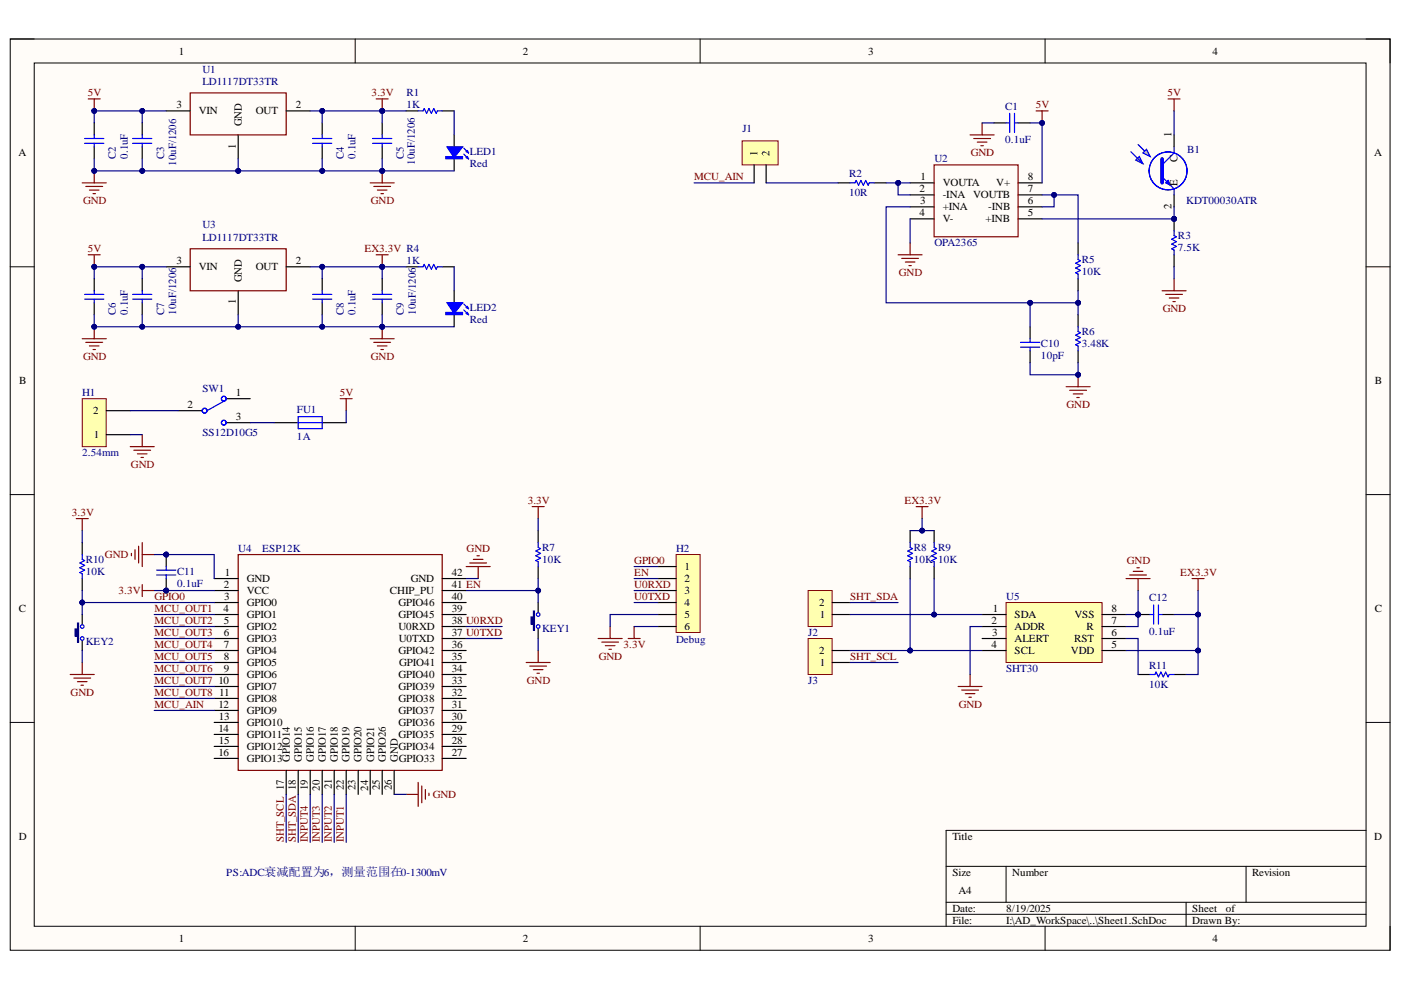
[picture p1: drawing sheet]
<svg xmlns="http://www.w3.org/2000/svg" width="297mm" height="210mm" viewBox="0 0 297 210" stroke-linecap="round" stroke-linejoin="round" font-family="sans-serif">
<path d="M2.2 8.3h292.5v193.2h-292.5z" fill-rule="evenodd" fill="#fffcf8"/>
<path d="M2.2 8.3h292.5v193.2h-292.5z" fill="none" stroke="#000" stroke-width=".21"/>
<path d="M7.3 13.4h282.3v183h-282.3z" fill-rule="evenodd" fill="#fffcf8"/>
<g fill="none" stroke="#000" stroke-width=".21">
<path d="M2.2 8.3h5.1M7.3 13.4h282.3v183h-282.3zM75.3 8.3v5.1M148.4 8.3v5.1M221.6 8.3v5.1M289.6 8.3h5.1v5.1M2.2 56.6h5.1M289.6 56.6h5.1M2.2 104.9h5.1M289.6 104.9h5.1M2.2 153.2h5.1M289.6 153.2h5.1"/>
<path d="M289.6 176.1h-89v20.3M75.3 196.4v5.1M148.4 196.4v5.1M200.6 183.7h89M200.6 191.3h89M200.6 193.9h89M213.3 183.7v7.6M221.6 196.4v5.1M251.5 191.3v5.1M264.2 183.7v7.6M294.7 196.4v5.1"/>
</g>
<path d="M50.5 117.6h43.2v45.7h-43.2z" fill="none" stroke="#800000" stroke-width=".25"/>
<g fill="none" stroke="#000" stroke-width=".25">
<path d="M45.4 122.7h5.1M45.4 125.2h5.1M45.4 127.8h5.1M45.4 130.3h5.1M45.4 132.8h5.1M45.4 135.4h5.1M45.4 137.9h5.1M93.7 122.7h5.1M93.7 125.2h5.1M93.7 127.8h5.1M93.7 130.3h5.1M93.7 132.8h5.1"/>
<path d="M93.7 135.4h5.1M93.7 137.9h5.1M45.4 140.5h5.1M45.4 143h5.1M45.4 145.6h5.1M45.4 148.1h5.1M45.4 150.6h5.1M45.4 153.2h5.1M45.4 155.7h5.1M45.4 158.3h5.1M93.7 140.5h5.1M93.7 143h5.1"/>
<path d="M93.7 145.6h5.1M93.7 148.1h5.1M93.7 150.6h5.1M93.7 153.2h5.1M93.7 155.7h5.1M93.7 158.3h5.1M45.4 160.8h5.1M60.7 163.3v5.1M63.2 163.3v5.1M65.8 163.3v5.1M68.3 163.3v5.1M70.9 163.3v5.1"/>
<path d="M73.4 163.3v5.1M75.9 163.3v5.1M78.5 163.3v5.1M81 163.3v5.1M83.6 163.3v5.1M93.7 160.8h5.1"/>
</g>
<circle cx="35.2" cy="125.2" r=".51" fill="#000080"/>
<circle cx="35.2" cy="125.2" r=".51" fill="none" stroke="#000080" stroke-width=".21"/>
<circle cx="35.2" cy="117.6" r=".51" fill="#000080"/>
<circle cx="35.2" cy="117.6" r=".51" fill="none" stroke="#000080" stroke-width=".21"/>
<path d="M35.2 122.7v2.5" fill="none" stroke="#000" stroke-width=".25"/>
<circle cx="35.2" cy="125.2" r=".51" fill="#000080"/>
<circle cx="35.2" cy="125.2" r=".51" fill="none" stroke="#000080" stroke-width=".21"/>
<path d="M35.2 117.6v2.5" fill="none" stroke="#000" stroke-width=".25"/>
<circle cx="35.2" cy="117.6" r=".51" fill="#000080"/>
<circle cx="35.2" cy="117.6" r=".51" fill="none" stroke="#000080" stroke-width=".21"/>
<g fill="none" stroke="#00f" stroke-width=".25">
<path d="M17.9 29.4h4.1M17.9 30.4h4.1M20 28.6v.8M20 30.4v.7M28.1 29.4h4.1M28.1 30.4h4.1M30.2 28.6v.8M30.2 30.4v.7M66.3 29.4h4M66.3 30.4h4M68.3 28.6v.8M68.3 30.4v.7"/>
<path d="M79 29.4h4.1M79 30.4h4.1M81 28.6v.8M81 30.4v.7M33.2 120.9h4.1M33.2 121.9h4.1M35.2 120.1v.8M35.2 121.9v.8"/>
</g>
<g fill="none" stroke="#800000" stroke-width=".25">
<path d="M40.3 19.7h20.4v8.9h-20.4zM17.4 38.8h5.1M18.2 39.5h3.6M20 36.2v2.6M19 40.3h2M19.7 41.1h.5M27.9 117.3v.5M28.6 116.6v2M29.4 115.8v3.6M30.2 115v5.1M30.2 117.6h2.5M99.6 119.4h3.6"/>
<path d="M100.4 118.6h2M101.1 117.8h.5M98.8 120.1h5.1M101.4 120.1v2.6M86.1 168.4h2.6M88.7 165.9v5.1M89.4 166.6v3.6M90.2 167.4v2M90.9 168.2v.5"/>
</g>
<path d="M20 26.1v2.5M20 31.1v2.6M30.2 26.1v2.5M30.2 31.1v2.6M35.2 23.5h5.1M50.5 28.6v5.1M60.7 23.5h5.1M68.3 26.1v2.5M68.3 31.1v2.6M81 26.1v2.5M81 31.1v2.6" fill="none" stroke="#000" stroke-width=".25"/>
<circle cx="20" cy="36.2" r=".51" fill="#000080"/>
<circle cx="20" cy="36.2" r=".51" fill="none" stroke="#000080" stroke-width=".21"/>
<path d="M78.5 38.8h5.1M79.2 39.5h3.6M81 36.2v2.6M80 40.3h2M80.8 41.1h.5" fill="none" stroke="#800000" stroke-width=".25"/>
<circle cx="81" cy="36.2" r=".51" fill="#000080"/>
<circle cx="81" cy="36.2" r=".51" fill="none" stroke="#000080" stroke-width=".21"/>
<path d="M79.8 21h2.5M81 21v2.5" fill="none" stroke="#800000" stroke-width=".25"/>
<circle cx="81" cy="23.5" r=".51" fill="#000080"/>
<circle cx="81" cy="23.5" r=".51" fill="none" stroke="#000080" stroke-width=".21"/>
<path d="M86.1 23.5h2.6M93.7 23.5h2.6M96.3 28.6v2.5M96.3 33.7v2.5" fill="none" stroke="#000" stroke-width=".25"/>
<path d="M88.7 23.5h1l.2-.5 .5 1 .5-1 .6 1 .5-1 .5 1 .2-.5h1" fill="none" stroke="#00f" stroke-width=".25"/>
<path d="M94.8 31.1h3.3l-1.8 2.3z" fill="#00f"/>
<path d="M94.8 31.1h3.3l-1.8 2.3z" fill="none" stroke="#00f" stroke-width=".25"/>
<path d="M94.5 33.2h3.6v.5h-3.6z" fill-rule="evenodd" fill="#00f"/>
<path d="M94.5 33.2h3.6v.5h-3.6z" fill="none" stroke="#00f" stroke-width=".21"/>
<path d="M98.3 31.4l1 1M98.3 32.7l1 1M98.8 33.4l.3-.2 .2 .5zM99.1 31.9l.2 .5-.5-.2z" fill="none" stroke="#00f" stroke-width=".25"/>
<path d="M143.4 117.6h5v16.5h-5z" fill-rule="evenodd" fill="#ffffb0"/>
<path d="M143.4 117.6h5v16.5h-5z" fill="none" stroke="#800000" stroke-width=".21"/>
<path d="M139.5 120.1h3.9M139.5 122.7h3.9M139.5 125.2h3.9M139.5 127.8h3.9M139.5 130.3h3.9M139.5 132.8h3.9" fill="none" stroke="#000" stroke-width=".25"/>
<path d="M18.7 21h2.5M20 21v2.5M126.8 135.4h5.1M127.6 136.1h3.5M128.3 136.9h2.1M129.1 137.7h.5M129.4 132.8v2.6" fill="none" stroke="#800000" stroke-width=".25"/>
<circle cx="20" cy="23.5" r=".51" fill="#000080"/>
<circle cx="20" cy="23.5" r=".51" fill="none" stroke="#000080" stroke-width=".21"/>
<path d="M40.3 52.8h20.4v8.8h-20.4zM17.4 71.8h5.1M18.2 72.6h3.6M19 73.3h2M19.7 74.1h.5M20 69.3v2.5M30.2 123.9v2.6M30.2 125.2h2.5M133.2 135.4h2.5M134.4 132.8v2.6" fill="none" stroke="#800000" stroke-width=".25"/>
<path d="M20 59.1v2.5M30.2 59.1v2.5M35.2 56.6h5.1M60.7 56.6h5.1M68.3 59.1v2.5M81 59.1v2.5M20 64.2v2.5M30.2 64.2v2.5M50.5 61.6v5.1M68.3 64.2v2.5M81 64.2v2.5" fill="none" stroke="#000" stroke-width=".25"/>
<g fill="none" stroke="#00f" stroke-width=".25">
<path d="M17.9 62.4h4.1M17.9 63.4h4.1M20 61.6v.8M20 63.4v.8M28.1 62.4h4.1M28.1 63.4h4.1M30.2 61.6v.8M30.2 63.4v.8M66.3 62.4h4M66.3 63.4h4M68.3 61.6v.8M68.3 63.4v.8"/>
<path d="M79 62.4h4.1M79 63.4h4.1M81 61.6v.8M81 63.4v.8"/>
</g>
<circle cx="20" cy="69.3" r=".51" fill="#000080"/>
<circle cx="20" cy="69.3" r=".51" fill="none" stroke="#000080" stroke-width=".21"/>
<path d="M78.5 71.8h5.1M79.2 72.6h3.6M80 73.3h2M80.8 74.1h.5M81 69.3v2.5" fill="none" stroke="#800000" stroke-width=".25"/>
<circle cx="81" cy="69.3" r=".51" fill="#000080"/>
<circle cx="81" cy="69.3" r=".51" fill="none" stroke="#000080" stroke-width=".21"/>
<path d="M79.8 54h2.5M81 54v2.6" fill="none" stroke="#800000" stroke-width=".25"/>
<circle cx="81" cy="56.6" r=".51" fill="#000080"/>
<circle cx="81" cy="56.6" r=".51" fill="none" stroke="#000080" stroke-width=".21"/>
<path d="M86.1 56.6h2.6M93.7 56.6h2.6M96.3 61.6v2.6M96.3 66.7v2.6" fill="none" stroke="#000" stroke-width=".25"/>
<path d="M88.7 56.6h1l.2-.5 .5 1 .5-1 .6 1 .5-1 .5 1 .2-.5h1" fill="none" stroke="#00f" stroke-width=".25"/>
<path d="M94.8 64.2h3.3l-1.8 2.3z" fill="#00f"/>
<path d="M94.8 64.2h3.3l-1.8 2.3z" fill="none" stroke="#00f" stroke-width=".25"/>
<path d="M94.5 66.2h3.6v.5h-3.6z" fill-rule="evenodd" fill="#00f"/>
<path d="M94.5 66.2h3.6v.5h-3.6z" fill="none" stroke="#00f" stroke-width=".21"/>
<g fill="none" stroke="#00f" stroke-width=".25">
<path d="M248.9 31.1v1.3l-2.5 2.6M248.9 40v1.3M98.3 64.5l1 1M98.3 65.7l1 1M98.8 65.2l.3-.2 .2 .5zM98.8 66.5l.3-.3 .2 .5z"/>
<circle cx="247.7" cy="36.2" r="4"/>
</g>
<path d="M246.4 33.7v5.1" fill="none" stroke="#00f" stroke-width=".75"/>
<path d="M247.1 38.8l.6-.5 .5 1z" fill="#c0c0c0"/>
<path d="M241.3 30.6l2.5 2.6M246.4 37.5l2.5 2.5M247.1 38.8l.6-.5 .5 1z" fill="none" stroke="#00f" stroke-width=".25"/>
<path d="M240.8 33.9l.8-.7 .7 1.5z" fill="#c0c0c0"/>
<path d="M239.8 32.2l2.5 2.5M240.8 33.9l.8-.7 .7 1.5z" fill="none" stroke="#00f" stroke-width=".25"/>
<path d="M242.3 32.4l.8-.7 .7 1.5z" fill="#c0c0c0"/>
<path d="M242.3 32.4l.8-.7 .7 1.5z" fill="none" stroke="#00f" stroke-width=".25"/>
<path d="M248.9 28.6v2.5M248.9 41.3v2.6" fill="none" stroke="#000" stroke-width=".25"/>
<circle cx="248.9" cy="46.4" r=".51" fill="#000080"/>
<circle cx="248.9" cy="46.4" r=".51" fill="none" stroke="#000080" stroke-width=".21"/>
<path d="M248.9 46.4v2.5" fill="none" stroke="#000" stroke-width=".25"/>
<circle cx="248.9" cy="46.4" r=".51" fill="#000080"/>
<circle cx="248.9" cy="46.4" r=".51" fill="none" stroke="#000080" stroke-width=".21"/>
<path d="M248.9 54v2.6" fill="none" stroke="#000" stroke-width=".25"/>
<path d="M248.9 48.9v1.1l.5 .2-1 .5 1 .5-1 .5 1 .6-1 .5 .5 .2v1" fill="none" stroke="#00f" stroke-width=".25"/>
<path d="M248.9 59.1v2.5M246.4 61.6h5.1M247.1 62.4h3.6M247.9 63.2h2M248.7 63.9h.5" fill="none" stroke="#800000" stroke-width=".25"/>
<path d="M213.3 127.8h20.4v12.7h-20.4z" fill-rule="evenodd" fill="#ffffb0"/>
<path d="M213.3 127.8h20.4v12.7h-20.4z" fill="none" stroke="#800000" stroke-width=".21"/>
<path d="M193 112.5v2.5M198.1 112.5v2.5M193 120.1v2.6M198.1 120.1v2.6M208.2 130.3h5.1M208.2 132.8h5.1M208.2 135.4h5.1M208.2 137.9h5.1M233.7 130.3h5M233.7 132.8h5M233.7 135.4h5M233.7 137.9h5" fill="none" stroke="#000" stroke-width=".25"/>
<path d="M193 115v1.1l.5 .2-1 .5 1 .5-1 .5 1 .5-1 .6 .5 .2v1M198.1 115v1.1l.5 .2-1.1 .5 1.1 .5-1.1 .5 1.1 .5-1.1 .6 .6 .2v1" fill="none" stroke="#00f" stroke-width=".25"/>
<path d="M194.2 107.4h2.6M195.5 107.4v2.6M203.1 145.6h5.1M203.9 146.3h3.6M204.7 147.1h2M205.4 147.8h.5M205.7 143v2.6" fill="none" stroke="#800000" stroke-width=".25"/>
<circle cx="241.3" cy="130.3" r=".51" fill="#000080"/>
<circle cx="241.3" cy="130.3" r=".51" fill="none" stroke="#000080" stroke-width=".21"/>
<path d="M241.3 130.3h2.5M246.4 130.3h2.5" fill="none" stroke="#000" stroke-width=".25"/>
<circle cx="241.3" cy="130.3" r=".51" fill="#000080"/>
<circle cx="241.3" cy="130.3" r=".51" fill="none" stroke="#000080" stroke-width=".21"/>
<path d="M180.2 38.8h1.1l.2-.5 .5 1 .5-1 .5 1 .5-1 .6 1 .2-.5h1M213.3 26.1h.8M214.1 24v4.1M215.1 24v4.1M215.1 26.1h.8M243.8 130.3h.8M244.6 128.3v4M245.6 128.3v4M245.6 130.3h.8M243.8 143h1.1l.2-.5 .5 1 .5-1 .5 1 .5-1 .6 1 .2-.5h1" fill="none" stroke="#00f" stroke-width=".25"/>
<g fill="none" stroke="#000" stroke-width=".25">
<path d="M177.7 38.8h2.5M185.3 38.8h2.6M193 38.8h5.1M210.8 26.1h2.5M215.9 38.8h5M215.9 26.1h2.5M193 41.3h5.1M193 43.9h5.1M193 46.4h5.1M215.9 41.3h5M215.9 43.9h5M215.9 46.4h5"/>
<path d="M241.3 143h2.5M248.9 143h2.6"/>
</g>
<path d="M198.1 35h17.8v15.2h-17.8zM18.7 54h2.5M20 54v2.6" fill="none" stroke="#800000" stroke-width=".25"/>
<circle cx="20" cy="56.6" r=".51" fill="#000080"/>
<circle cx="20" cy="56.6" r=".51" fill="none" stroke="#000080" stroke-width=".21"/>
<path d="M219.7 23.5h2.5M220.9 23.5v2.6" fill="none" stroke="#800000" stroke-width=".25"/>
<circle cx="220.9" cy="26.1" r=".51" fill="#000080"/>
<circle cx="220.9" cy="26.1" r=".51" fill="none" stroke="#000080" stroke-width=".21"/>
<path d="M205.7 28.6h5.1M206.4 29.4h3.6M207.2 30.1h2M208 30.9h.5M208.2 26.1v2.5M247.7 21h2.5M248.9 21v2.5M228.6 79.5v2.5M226 82h5.1M226.8 82.8h3.6M227.6 83.5h2M228.3 84.3h.5" fill="none" stroke="#800000" stroke-width=".25"/>
<path d="M228.6 51.5v2.5M228.6 59.1v2.5M228.6 66.7v2.6M228.6 74.4v2.5" fill="none" stroke="#000" stroke-width=".25"/>
<path d="M228.6 54v1l.5 .3-1 .5 1 .5-1 .5 1 .5-1 .5 .5 .3v1M228.6 69.3v1l.5 .3-1 .5 1 .5-1 .5 1 .5-1 .5 .5 .3v1" fill="none" stroke="#00f" stroke-width=".25"/>
<circle cx="228.6" cy="79.5" r=".51" fill="#000080"/>
<circle cx="228.6" cy="79.5" r=".51" fill="none" stroke="#000080" stroke-width=".21"/>
<path d="M218.4 69.3v2.5M218.4 74.4v2.5M114.1 127.8v2.5M114.1 132.8v2.6" fill="none" stroke="#000" stroke-width=".25"/>
<path d="M216.4 73.6h4M216.4 72.6h4M218.4 71.8v.8M218.4 73.6v.8" fill="none" stroke="#00f" stroke-width=".25"/>
<path d="M190.4 54h5.1M191.2 54.8h3.5M191.9 55.5h2.1M192.7 56.3h.5M193 51.5v2.5" fill="none" stroke="#800000" stroke-width=".25"/>
<circle cx="114.1" cy="132.8" r=".38" fill="#fff"/>
<circle cx="114.1" cy="132.8" r=".38" fill="none" stroke="#00f" stroke-width=".25"/>
<circle cx="114.1" cy="130.3" r=".38" fill="#fff"/>
<circle cx="114.1" cy="130.3" r=".38" fill="none" stroke="#00f" stroke-width=".25"/>
<path d="M113.2 129.5v4.1" fill="none" stroke="#000080" stroke-width=".25"/>
<path d="M113.1 129.5h.2v4.1h-.2z" fill="none" stroke="#000080" stroke-width=".21"/>
<path d="M112.6 130.8h.5v1.5h-.5z" fill-rule="evenodd" fill="#000080"/>
<path d="M112.6 130.8h.5v1.5h-.5z" fill="none" stroke="#000080" stroke-width=".21"/>
<path d="M114.1 112.5v2.5M17.4 130.3v2.5M17.4 135.4v2.5M114.1 120.1v2.6" fill="none" stroke="#000" stroke-width=".25"/>
<path d="M114.1 115v1.1l.5 .2-1 .5 1 .5-1 .5 1 .5-1 .6 .5 .2v1" fill="none" stroke="#00f" stroke-width=".25"/>
<path d="M112.8 107.4h2.6M114.1 107.4v2.6M114.1 137.9v2.6M111.6 140.5h5M112.3 141.2h3.6M113.1 142h2M113.8 142.7h.6" fill="none" stroke="#800000" stroke-width=".25"/>
<circle cx="17.4" cy="135.4" r=".38" fill="#fff"/>
<circle cx="17.4" cy="135.4" r=".38" fill="none" stroke="#00f" stroke-width=".25"/>
<circle cx="17.4" cy="132.8" r=".38" fill="#fff"/>
<circle cx="17.4" cy="132.8" r=".38" fill="none" stroke="#00f" stroke-width=".25"/>
<path d="M16.5 132.1v4" fill="none" stroke="#000080" stroke-width=".25"/>
<path d="M16.4 132.1h.3v4h-.3z" fill="none" stroke="#000080" stroke-width=".21"/>
<path d="M15.9 133.3h.5v1.6h-.5z" fill-rule="evenodd" fill="#000080"/>
<path d="M15.9 133.3h.5v1.6h-.5z" fill="none" stroke="#000080" stroke-width=".21"/>
<path d="M17.4 115v2.6M17.4 122.7v2.5" fill="none" stroke="#000" stroke-width=".25"/>
<path d="M17.4 117.6v1l.5 .3-1 .5 1 .5-1 .5 1 .5-1 .5 .5 .3v1" fill="none" stroke="#00f" stroke-width=".25"/>
<path d="M16.2 110h2.5M17.4 110v2.5M14.9 143h5.1M15.7 143.8h3.5M16.4 144.5h2M17.2 145.3h.5M17.4 140.5v2.5" fill="none" stroke="#800000" stroke-width=".25"/>
<path d="M157.3 29.9h7.7v5.1h-7.7z" fill-rule="evenodd" fill="#ffffb0"/>
<path d="M157.3 29.9h7.7v5.1h-7.7z" fill="none" stroke="#800000" stroke-width=".21"/>
<path d="M159.9 35v3.8M162.4 35v3.8" fill="none" stroke="#000" stroke-width=".25"/>
<path d="M17.4 84.5h5.1v10.2h-5.1z" fill-rule="evenodd" fill="#ffffb0"/>
<path d="M17.4 84.5h5.1v10.2h-5.1z" fill="none" stroke="#800000" stroke-width=".21"/>
<path d="M22.5 92.2h5.1M22.5 87.1h5.1" fill="none" stroke="#000" stroke-width=".25"/>
<path d="M27.6 94.7h5.1M28.4 95.5h3.5M29.1 96.2h2.1M29.9 97h.5M30.2 92.2v2.5" fill="none" stroke="#800000" stroke-width=".25"/>
<path d="M171.3 125.2h5.1v7.6h-5.1z" fill-rule="evenodd" fill="#ffffb0"/>
<path d="M171.3 125.2h5.1v7.6h-5.1z" fill="none" stroke="#800000" stroke-width=".21"/>
<path d="M176.4 130.3h3.8M176.4 127.8h3.8" fill="none" stroke="#000" stroke-width=".25"/>
<path d="M171.3 135.4h5.1v7.6h-5.1z" fill-rule="evenodd" fill="#ffffb0"/>
<path d="M171.3 135.4h5.1v7.6h-5.1z" fill="none" stroke="#800000" stroke-width=".21"/>
<path d="M37.8 87.1h5.1M48 89.6h5M48 84.5h5M58.1 89.6h5.1M68.3 89.6h5.1M176.4 137.9h3.8M176.4 140.5h3.8" fill="none" stroke="#000" stroke-width=".25"/>
<g fill="none" stroke="#00f" stroke-width=".25">
<path d="M48 84.8l-4.1 2.3M63.2 88.3h5.1v2.6h-5.1zM63.2 89.6h5.1"/>
<circle cx="43.4" cy="87.1" r=".51"/>
<circle cx="47.5" cy="89.6" r=".51"/>
<circle cx="47.5" cy="84.5" r=".51"/>
</g>
<path d="M72.1 84.5h2.6M73.4 84.5v2.6M238.7 122.7h5.1M239.5 121.9h3.6M240.3 121.1h2M241 120.4h.6M241.3 122.7v2.5M252.7 122.7h2.6M254 122.7v2.5" fill="none" stroke="#800000" stroke-width=".25"/>
<path d="M254 125.2v5.1" fill="none" stroke="#000080" stroke-width=".25"/>
<circle cx="254" cy="130.3" r=".51" fill="#000080"/>
<circle cx="254" cy="130.3" r=".51" fill="none" stroke="#000080" stroke-width=".21"/>
<path d="M17.4 127.8h28" fill="none" stroke="#000080" stroke-width=".25"/>
<circle cx="17.4" cy="127.8" r=".51" fill="#000080"/>
<circle cx="17.4" cy="127.8" r=".51" fill="none" stroke="#000080" stroke-width=".21"/>
<path d="M20 66.7v2.6h61v-2.6" fill="none" stroke="#000080" stroke-width=".25"/>
<circle cx="20" cy="69.3" r=".51" fill="#000080"/>
<circle cx="20" cy="69.3" r=".51" fill="none" stroke="#000080" stroke-width=".21"/>
<circle cx="30.2" cy="69.3" r=".51" fill="#000080"/>
<circle cx="30.2" cy="69.3" r=".51" fill="none" stroke="#000080" stroke-width=".21"/>
<circle cx="50.5" cy="69.3" r=".51" fill="#000080"/>
<circle cx="50.5" cy="69.3" r=".51" fill="none" stroke="#000080" stroke-width=".21"/>
<circle cx="68.3" cy="69.3" r=".51" fill="#000080"/>
<circle cx="68.3" cy="69.3" r=".51" fill="none" stroke="#000080" stroke-width=".21"/>
<circle cx="81" cy="69.3" r=".51" fill="#000080"/>
<circle cx="81" cy="69.3" r=".51" fill="none" stroke="#000080" stroke-width=".21"/>
<path d="M35.2 56.6h-15.2v2.5" fill="none" stroke="#000080" stroke-width=".25"/>
<circle cx="30.2" cy="56.6" r=".51" fill="#000080"/>
<circle cx="30.2" cy="56.6" r=".51" fill="none" stroke="#000080" stroke-width=".21"/>
<circle cx="20" cy="56.6" r=".51" fill="#000080"/>
<circle cx="20" cy="56.6" r=".51" fill="none" stroke="#000080" stroke-width=".21"/>
<path d="M20 33.7v2.5h61v-2.5" fill="none" stroke="#000080" stroke-width=".25"/>
<circle cx="20" cy="36.2" r=".51" fill="#000080"/>
<circle cx="20" cy="36.2" r=".51" fill="none" stroke="#000080" stroke-width=".21"/>
<circle cx="30.2" cy="36.2" r=".51" fill="#000080"/>
<circle cx="30.2" cy="36.2" r=".51" fill="none" stroke="#000080" stroke-width=".21"/>
<circle cx="50.5" cy="36.2" r=".51" fill="#000080"/>
<circle cx="50.5" cy="36.2" r=".51" fill="none" stroke="#000080" stroke-width=".21"/>
<circle cx="68.3" cy="36.2" r=".51" fill="#000080"/>
<circle cx="68.3" cy="36.2" r=".51" fill="none" stroke="#000080" stroke-width=".21"/>
<circle cx="81" cy="36.2" r=".51" fill="#000080"/>
<circle cx="81" cy="36.2" r=".51" fill="none" stroke="#000080" stroke-width=".21"/>
<path d="M35.2 23.5h-15.2v2.6" fill="none" stroke="#000080" stroke-width=".25"/>
<circle cx="30.2" cy="23.5" r=".51" fill="#000080"/>
<circle cx="30.2" cy="23.5" r=".51" fill="none" stroke="#000080" stroke-width=".21"/>
<circle cx="20" cy="23.5" r=".51" fill="#000080"/>
<circle cx="20" cy="23.5" r=".51" fill="none" stroke="#000080" stroke-width=".21"/>
<path d="M27.6 92.2h2.6M27.6 87.1h10.2M32.7 125.2h12.7M32.7 137.9h12.7M32.7 135.4h12.7M32.7 132.8h12.7M32.7 130.3h12.7M32.7 150.6h12.7M32.7 148.1h12.7M32.7 145.6h12.7M32.7 143h12.7M32.7 140.5h12.7" fill="none" stroke="#000080" stroke-width=".25"/>
<circle cx="35.2" cy="125.2" r=".51" fill="#000080"/>
<circle cx="35.2" cy="125.2" r=".51" fill="none" stroke="#000080" stroke-width=".21"/>
<path d="M32.7 117.6h12.7v5.1" fill="none" stroke="#000080" stroke-width=".25"/>
<circle cx="35.2" cy="117.6" r=".51" fill="#000080"/>
<circle cx="35.2" cy="117.6" r=".51" fill="none" stroke="#000080" stroke-width=".21"/>
<path d="M65.8 56.6h15.2v2.5M53 89.6h5.1" fill="none" stroke="#000080" stroke-width=".25"/>
<circle cx="68.3" cy="56.6" r=".51" fill="#000080"/>
<circle cx="68.3" cy="56.6" r=".51" fill="none" stroke="#000080" stroke-width=".21"/>
<circle cx="81" cy="56.6" r=".51" fill="#000080"/>
<circle cx="81" cy="56.6" r=".51" fill="none" stroke="#000080" stroke-width=".21"/>
<path d="M65.8 23.5h15.2v2.6" fill="none" stroke="#000080" stroke-width=".25"/>
<circle cx="68.3" cy="23.5" r=".51" fill="#000080"/>
<circle cx="68.3" cy="23.5" r=".51" fill="none" stroke="#000080" stroke-width=".21"/>
<circle cx="81" cy="23.5" r=".51" fill="#000080"/>
<circle cx="81" cy="23.5" r=".51" fill="none" stroke="#000080" stroke-width=".21"/>
<path d="M81 69.3h15.3" fill="none" stroke="#000080" stroke-width=".25"/>
<circle cx="81" cy="69.3" r=".51" fill="#000080"/>
<circle cx="81" cy="69.3" r=".51" fill="none" stroke="#000080" stroke-width=".21"/>
<path d="M81 56.6h5.1" fill="none" stroke="#000080" stroke-width=".25"/>
<circle cx="81" cy="56.6" r=".51" fill="#000080"/>
<circle cx="81" cy="56.6" r=".51" fill="none" stroke="#000080" stroke-width=".21"/>
<path d="M81 36.2h15.3" fill="none" stroke="#000080" stroke-width=".25"/>
<circle cx="81" cy="36.2" r=".51" fill="#000080"/>
<circle cx="81" cy="36.2" r=".51" fill="none" stroke="#000080" stroke-width=".21"/>
<path d="M81 23.5h5.1" fill="none" stroke="#000080" stroke-width=".25"/>
<circle cx="81" cy="23.5" r=".51" fill="#000080"/>
<circle cx="81" cy="23.5" r=".51" fill="none" stroke="#000080" stroke-width=".21"/>
<path d="M98.8 135.4h7.7M98.8 132.8h7.7M98.8 125.2h15.3M83.6 168.4h2.5" fill="none" stroke="#000080" stroke-width=".25"/>
<circle cx="114.1" cy="125.2" r=".51" fill="#000080"/>
<circle cx="114.1" cy="125.2" r=".51" fill="none" stroke="#000080" stroke-width=".21"/>
<path d="M147.2 38.8h12.7M162.4 38.8h15.3M98.8 122.7h2.6M134.4 122.7h5.1M134.4 132.8h5.1M134.4 127.8h5.1M134.4 125.2h5.1M134.4 120.1h5.1M139.5 130.3h-10.1v2.5M180.2 137.9h12.8M180.2 140.5h10.2" fill="none" stroke="#000080" stroke-width=".25"/>
<circle cx="193" cy="137.9" r=".51" fill="#000080"/>
<circle cx="193" cy="137.9" r=".51" fill="none" stroke="#000080" stroke-width=".21"/>
<path d="M180.2 130.3h17.9" fill="none" stroke="#000080" stroke-width=".25"/>
<circle cx="198.1" cy="130.3" r=".51" fill="#000080"/>
<circle cx="198.1" cy="130.3" r=".51" fill="none" stroke="#000080" stroke-width=".21"/>
<path d="M193 43.9h-5.1v20.3h30.5M180.2 127.8h10.2" fill="none" stroke="#000080" stroke-width=".25"/>
<circle cx="218.4" cy="64.2" r=".51" fill="#000080"/>
<circle cx="218.4" cy="64.2" r=".51" fill="none" stroke="#000080" stroke-width=".21"/>
<path d="M187.9 38.8h5.1" fill="none" stroke="#000080" stroke-width=".25"/>
<circle cx="190.4" cy="38.8" r=".51" fill="#000080"/>
<circle cx="190.4" cy="38.8" r=".51" fill="none" stroke="#000080" stroke-width=".21"/>
<path d="M190.4 38.8v2.5h2.6" fill="none" stroke="#000080" stroke-width=".25"/>
<circle cx="190.4" cy="38.8" r=".51" fill="#000080"/>
<circle cx="190.4" cy="38.8" r=".51" fill="none" stroke="#000080" stroke-width=".21"/>
<path d="M193 122.7v15.2h15.2" fill="none" stroke="#000080" stroke-width=".25"/>
<circle cx="193" cy="137.9" r=".51" fill="#000080"/>
<circle cx="193" cy="137.9" r=".51" fill="none" stroke="#000080" stroke-width=".21"/>
<path d="M193 112.5h2.5" fill="none" stroke="#000080" stroke-width=".25"/>
<circle cx="195.5" cy="112.5" r=".51" fill="#000080"/>
<circle cx="195.5" cy="112.5" r=".51" fill="none" stroke="#000080" stroke-width=".21"/>
<path d="M195.5 110v2.5h2.6" fill="none" stroke="#000080" stroke-width=".25"/>
<circle cx="195.5" cy="112.5" r=".51" fill="#000080"/>
<circle cx="195.5" cy="112.5" r=".51" fill="none" stroke="#000080" stroke-width=".21"/>
<path d="M198.1 122.7v7.6h10.1" fill="none" stroke="#000080" stroke-width=".25"/>
<circle cx="198.1" cy="130.3" r=".51" fill="#000080"/>
<circle cx="198.1" cy="130.3" r=".51" fill="none" stroke="#000080" stroke-width=".21"/>
<path d="M208.2 26.1h2.6M218.4 76.9v2.6h10.2v-2.6M208.2 132.8h-2.5v10.2" fill="none" stroke="#000080" stroke-width=".25"/>
<circle cx="228.6" cy="79.5" r=".51" fill="#000080"/>
<circle cx="228.6" cy="79.5" r=".51" fill="none" stroke="#000080" stroke-width=".21"/>
<path d="M228.6 61.6v2.6h-10.2v5.1" fill="none" stroke="#000080" stroke-width=".25"/>
<circle cx="228.6" cy="64.2" r=".51" fill="#000080"/>
<circle cx="228.6" cy="64.2" r=".51" fill="none" stroke="#000080" stroke-width=".21"/>
<circle cx="218.4" cy="64.2" r=".51" fill="#000080"/>
<circle cx="218.4" cy="64.2" r=".51" fill="none" stroke="#000080" stroke-width=".21"/>
<path d="M218.4 26.1h2.5v12.7" fill="none" stroke="#000080" stroke-width=".25"/>
<circle cx="220.9" cy="26.1" r=".51" fill="#000080"/>
<circle cx="220.9" cy="26.1" r=".51" fill="none" stroke="#000080" stroke-width=".21"/>
<path d="M248.9 43.9v2.5h-28" fill="none" stroke="#000080" stroke-width=".25"/>
<circle cx="248.9" cy="46.4" r=".51" fill="#000080"/>
<circle cx="248.9" cy="46.4" r=".51" fill="none" stroke="#000080" stroke-width=".21"/>
<path d="M220.9 43.9h2.6v-2.6h5.1v10.2" fill="none" stroke="#000080" stroke-width=".25"/>
<circle cx="223.5" cy="41.3" r=".51" fill="#000080"/>
<circle cx="223.5" cy="41.3" r=".51" fill="none" stroke="#000080" stroke-width=".21"/>
<path d="M220.9 41.3h2.6" fill="none" stroke="#000080" stroke-width=".25"/>
<circle cx="223.5" cy="41.3" r=".51" fill="#000080"/>
<circle cx="223.5" cy="41.3" r=".51" fill="none" stroke="#000080" stroke-width=".21"/>
<path d="M248.9 130.3h5.1v7.6h-15.3" fill="none" stroke="#000080" stroke-width=".25"/>
<circle cx="254" cy="137.9" r=".51" fill="#000080"/>
<circle cx="254" cy="137.9" r=".51" fill="none" stroke="#000080" stroke-width=".21"/>
<circle cx="254" cy="130.3" r=".51" fill="#000080"/>
<circle cx="254" cy="130.3" r=".51" fill="none" stroke="#000080" stroke-width=".21"/>
<path d="M238.7 135.4h2.6v7.6M238.7 130.3h2.6v2.5h-2.6" fill="none" stroke="#000080" stroke-width=".25"/>
<circle cx="241.3" cy="130.3" r=".51" fill="#000080"/>
<circle cx="241.3" cy="130.3" r=".51" fill="none" stroke="#000080" stroke-width=".21"/>
<path d="M254 137.9v5.1h-2.5" fill="none" stroke="#000080" stroke-width=".25"/>
<circle cx="254" cy="137.9" r=".51" fill="#000080"/>
<circle cx="254" cy="137.9" r=".51" fill="none" stroke="#000080" stroke-width=".21"/>
<path d="M17.4 125.2v5.1M17.4 137.9v2.6" fill="none" stroke="#000080" stroke-width=".25"/>
<circle cx="17.4" cy="127.8" r=".51" fill="#000080"/>
<circle cx="17.4" cy="127.8" r=".51" fill="none" stroke="#000080" stroke-width=".21"/>
<path d="M30.2 66.7v2.6M17.4 112.5v2.5" fill="none" stroke="#000080" stroke-width=".25"/>
<circle cx="30.2" cy="69.3" r=".51" fill="#000080"/>
<circle cx="30.2" cy="69.3" r=".51" fill="none" stroke="#000080" stroke-width=".21"/>
<path d="M30.2 56.6v2.5" fill="none" stroke="#000080" stroke-width=".25"/>
<circle cx="30.2" cy="56.6" r=".51" fill="#000080"/>
<circle cx="30.2" cy="56.6" r=".51" fill="none" stroke="#000080" stroke-width=".21"/>
<path d="M30.2 33.7v2.5" fill="none" stroke="#000080" stroke-width=".25"/>
<circle cx="30.2" cy="36.2" r=".51" fill="#000080"/>
<circle cx="30.2" cy="36.2" r=".51" fill="none" stroke="#000080" stroke-width=".21"/>
<path d="M30.2 23.5v2.6" fill="none" stroke="#000080" stroke-width=".25"/>
<circle cx="30.2" cy="23.5" r=".51" fill="#000080"/>
<circle cx="30.2" cy="23.5" r=".51" fill="none" stroke="#000080" stroke-width=".21"/>
<path d="M50.5 66.7v2.6" fill="none" stroke="#000080" stroke-width=".25"/>
<circle cx="50.5" cy="69.3" r=".51" fill="#000080"/>
<circle cx="50.5" cy="69.3" r=".51" fill="none" stroke="#000080" stroke-width=".21"/>
<path d="M50.5 33.7v2.5" fill="none" stroke="#000080" stroke-width=".25"/>
<circle cx="50.5" cy="36.2" r=".51" fill="#000080"/>
<circle cx="50.5" cy="36.2" r=".51" fill="none" stroke="#000080" stroke-width=".21"/>
<path d="M68.3 66.7v2.6M60.7 168.4v10.2M63.2 168.4v10.2M65.8 168.4v10.2M68.3 168.4v10.2" fill="none" stroke="#000080" stroke-width=".25"/>
<circle cx="68.3" cy="69.3" r=".51" fill="#000080"/>
<circle cx="68.3" cy="69.3" r=".51" fill="none" stroke="#000080" stroke-width=".21"/>
<path d="M68.3 56.6v2.5" fill="none" stroke="#000080" stroke-width=".25"/>
<circle cx="68.3" cy="56.6" r=".51" fill="#000080"/>
<circle cx="68.3" cy="56.6" r=".51" fill="none" stroke="#000080" stroke-width=".21"/>
<path d="M68.3 33.7v2.5" fill="none" stroke="#000080" stroke-width=".25"/>
<circle cx="68.3" cy="36.2" r=".51" fill="#000080"/>
<circle cx="68.3" cy="36.2" r=".51" fill="none" stroke="#000080" stroke-width=".21"/>
<path d="M68.3 23.5v2.6" fill="none" stroke="#000080" stroke-width=".25"/>
<circle cx="68.3" cy="23.5" r=".51" fill="#000080"/>
<circle cx="68.3" cy="23.5" r=".51" fill="none" stroke="#000080" stroke-width=".21"/>
<path d="M96.3 23.5v5.1M96.3 56.6v5M73.4 87.1v2.5M114.1 122.7v5.1M114.1 135.4v2.5M70.9 168.4v10.2M73.4 168.4v10.2" fill="none" stroke="#000080" stroke-width=".25"/>
<circle cx="114.1" cy="125.2" r=".51" fill="#000080"/>
<circle cx="114.1" cy="125.2" r=".51" fill="none" stroke="#000080" stroke-width=".21"/>
<path d="M193 46.4v5.1M228.6 64.2v2.5M114.1 110v2.5" fill="none" stroke="#000080" stroke-width=".25"/>
<circle cx="228.6" cy="64.2" r=".51" fill="#000080"/>
<circle cx="228.6" cy="64.2" r=".51" fill="none" stroke="#000080" stroke-width=".21"/>
<path d="M241.3 125.2v5.1" fill="none" stroke="#000080" stroke-width=".25"/>
<circle cx="241.3" cy="130.3" r=".51" fill="#000080"/>
<circle cx="241.3" cy="130.3" r=".51" fill="none" stroke="#000080" stroke-width=".21"/>
<path d="M248.9 23.5v5.1M248.9 56.6v2.5" fill="none" stroke="#000080" stroke-width=".25"/>
<g font-size="2.3">
<text x="37.9" y="11.6">1</text>
<text x="110.9" y="11.6">2</text>
<text x="184.1" y="11.6">3</text>
<text x="257.1" y="11.6">4</text>
<text x="37.4" y="23">3</text>
<text x="62.7" y="23">2</text>
<text x="42.1" y="24.3">VIN</text>
<text x="51.3" y="26.8" transform="rotate(-90 51.3 26.8)">GND</text>
<text x="54.2" y="24.3">OUT</text>
<text x="248.4" y="29.1" transform="rotate(-90 248.4 29.1)">1</text>
<text x="3.9" y="33.1">A</text>
<text x="50" y="31.5" transform="rotate(-90 50 31.5)">1</text>
<text x="160.6" y="33.1" transform="rotate(-90 160.6 33.1)">1</text>
<text x="163.2" y="33.1" transform="rotate(-90 163.2 33.1)">2</text>
<text x="249.7" y="34.3" transform="rotate(-90 249.7 34.3)">C</text>
<text x="291.4" y="33.1">A</text>
<text x="195" y="40.8">2</text>
<text x="195.2" y="38.2">1</text>
<text x="199.9" y="39.5">VOUTA</text>
<text x="211.2" y="39.5">V+</text>
<text x="217.9" y="40.8">7</text>
<text x="217.9" y="38.2">8</text>
<text x="249.7" y="39.5" transform="rotate(-90 249.7 39.5)">E</text>
<text x="195" y="45.8">4</text>
<text x="195.1" y="43.3">3</text>
<text x="199.9" y="42">-INA</text>
<text x="199.9" y="44.6">+INA</text>
<text x="199.9" y="47.1">V-</text>
<text x="206.3" y="42">VOUTB</text>
<text x="208.9" y="47.1">+INB</text>
<text x="209.5" y="44.6">-INB</text>
<text x="217.9" y="45.8">5</text>
<text x="217.9" y="43.3">6</text>
<text x="248.4" y="44.4" transform="rotate(-90 248.4 44.4)">2</text>
<text x="37.4" y="56.1">3</text>
<text x="42.1" y="57.3">VIN</text>
<text x="51.3" y="59.9" transform="rotate(-90 51.3 59.9)">GND</text>
<text x="54.2" y="57.3">OUT</text>
<text x="62.7" y="56.1">2</text>
<text x="50" y="64.5" transform="rotate(-90 50 64.5)">1</text>
<text x="4.1" y="81.4">B</text>
<text x="50" y="84">1</text>
<text x="291.5" y="81.4">B</text>
<text x="19.7" y="87.8">2</text>
<text x="39.8" y="86.5">2</text>
<text x="50" y="89.1">3</text>
<text x="19.9" y="92.9">1</text>
<text x="47.5" y="124.7">2</text>
<text x="47.6" y="122.1">1</text>
<text x="52.3" y="123.4">GND</text>
<text x="52.3" y="125.9">VCC</text>
<text x="82.7" y="125.9">CHIP_PU</text>
<text x="87.1" y="123.4">GND</text>
<text x="95.8" y="124.7">41 EN</text>
<text x="95.8" y="122.1">42</text>
<text x="145.1" y="120.9">1</text>
<text x="145.1" y="123.4">2</text>
<text x="145.1" y="125.9">3</text>
<text x="4" y="129.7">C</text>
<text x="47.4" y="129.7">4</text>
<text x="47.6" y="127.2">3</text>
<text x="52.3" y="128.5">GPIO0</text>
<text x="52.3" y="131">GPIO1</text>
<text x="84.5" y="131">GPIO45</text>
<text x="84.5" y="128.5">GPIO46</text>
<text x="95.8" y="129.7">39</text>
<text x="95.8" y="127.2">40</text>
<text x="145.1" y="128.5">4</text>
<text x="145.1" y="131">5</text>
<text x="173.7" y="128.5">2</text>
<text x="173.8" y="131">1</text>
<text x="210.5" y="129.7">1</text>
<text x="215.1" y="131">SDA</text>
<text x="227.8" y="131">VSS</text>
<text x="235.7" y="129.7">8</text>
<text x="291.5" y="129.7">C</text>
<text x="47.5" y="132.3">5</text>
<text x="47.5" y="134.8">6</text>
<text x="47.5" y="137.4">7</text>
<text x="52.3" y="133.5">GPIO2</text>
<text x="52.3" y="136.2">GPIO3</text>
<text x="84.5" y="133.5">U0RXD</text>
<text x="84.5" y="136.2">U0TXD</text>
<text x="95.8" y="137.4">36</text>
<text x="95.8" y="134.8">37 U0TXD</text>
<text x="95.8" y="132.3">38 U0RXD</text>
<text x="145.1" y="133.5">6</text>
<text x="210.2" y="132.3">2</text>
<text x="210.2" y="137.4">4</text>
<text x="210.4" y="134.8">3</text>
<text x="215.1" y="133.5">ADDR</text>
<text x="215.1" y="136.2">ALERT</text>
<text x="227.7" y="136.2">RST</text>
<text x="230.4" y="133.5">R</text>
<text x="235.7" y="137.4">5</text>
<text x="235.7" y="134.8">6</text>
<text x="235.7" y="132.3">7</text>
<text x="47.5" y="140">8</text>
<text x="47.5" y="142.5">9</text>
<text x="52.3" y="138.7">GPIO4</text>
<text x="52.3" y="141.2">GPIO5</text>
<text x="52.3" y="143.8">GPIO6</text>
<text x="84.5" y="143.8">GPIO40</text>
<text x="84.5" y="138.7">GPIO42</text>
<text x="84.6" y="141.2">GPIO41</text>
<text x="95.8" y="142.5">34</text>
<text x="95.8" y="140">35</text>
<text x="173.7" y="138.7">2</text>
<text x="173.8" y="141.2">1</text>
<text x="215.1" y="138.7">SCL</text>
<text x="227.1" y="138.7">VDD</text>
<text x="46.3" y="145">10</text>
<text x="46.5" y="147.6">11</text>
<text x="52.3" y="146.3">GPIO7</text>
<text x="52.3" y="148.8">GPIO8</text>
<text x="84.5" y="148.8">GPIO38</text>
<text x="84.5" y="146.3">GPIO39</text>
<text x="95.8" y="147.6">32</text>
<text x="95.8" y="145">33</text>
<text x="46.3" y="150.1">12</text>
<text x="46.3" y="155.2">14</text>
<text x="46.4" y="152.7">13</text>
<text x="52.3" y="151.4">GPIO9</text>
<text x="52.3" y="153.9">GPIO10</text>
<text x="84.5" y="153.9">GPIO36</text>
<text x="84.5" y="151.4">GPIO37</text>
<text x="95.8" y="155.2">29</text>
<text x="95.8" y="152.7">30</text>
<text x="95.8" y="150.1">31</text>
<text x="46.3" y="160.3">16</text>
<text x="46.4" y="157.7">15</text>
<text x="52.3" y="156.5">GPIO11</text>
<text x="52.3" y="159">GPIO12</text>
<text x="52.3" y="161.5">GPIO13</text>
<text x="61.4" y="161.5" transform="rotate(-90 61.4 161.5)">GPIO14</text>
<text x="64" y="161.5" transform="rotate(-90 64 161.5)">GPIO15</text>
<text x="66.5" y="161.5" transform="rotate(-90 66.5 161.5)">GPIO16</text>
<text x="69.1" y="161.5" transform="rotate(-90 69.1 161.5)">GPIO17</text>
<text x="71.6" y="161.5" transform="rotate(-90 71.6 161.5)">GPIO18</text>
<text x="74.1" y="161.5" transform="rotate(-90 74.1 161.5)">GPIO19</text>
<text x="76.7" y="161.5" transform="rotate(-90 76.7 161.5)">GPIO20</text>
<text x="79.3" y="161.5" transform="rotate(-90 79.3 161.5)">GPIO21</text>
<text x="81.8" y="161.5" transform="rotate(-90 81.8 161.5)">GPIO26</text>
<text x="84.4" y="161.5" transform="rotate(-90 84.4 161.5)">GND</text>
<text x="84.5" y="159">GPIO34</text>
<text x="84.5" y="156.5">GPIO35</text>
<text x="84.5" y="161.5">GPIO33</text>
<text x="95.8" y="160.3">27</text>
<text x="95.8" y="157.7">28</text>
<text x="65.2" y="167.5" transform="rotate(-90 65.2 167.5)">19</text>
<text x="67.8" y="167.6" transform="rotate(-90 67.8 167.6)">20</text>
<text x="70.3" y="167.4" transform="rotate(-90 70.3 167.4)">21</text>
<text x="72.9" y="167.5" transform="rotate(-90 72.9 167.5)">22</text>
<text x="75.4" y="167.5" transform="rotate(-90 75.4 167.5)">23</text>
<text x="78" y="167.6" transform="rotate(-90 78 167.6)">24</text>
<text x="80.6" y="167.5" transform="rotate(-90 80.6 167.5)">25</text>
<text x="83.1" y="167.5" transform="rotate(-90 83.1 167.5)">26</text>
<text x="4" y="178">D</text>
<text x="201.9" y="178">Title</text>
<text x="291.4" y="178">D</text>
<text x="201.9" y="185.7">Size</text>
<text x="214.6" y="185.7">Number</text>
<text x="265.5" y="185.7">Revision</text>
<text x="203.2" y="189.5">A4</text>
<text x="201.9" y="193.3">Date:</text>
<text x="201.9" y="195.9">File:</text>
<text x="213.3" y="193.3">8/19/2025</text>
<text x="213.3" y="195.9">I:\AD_WorkSpace\..\Sheet1.SchDoc</text>
<text x="252.8" y="193.3">Sheet</text>
<text x="252.8" y="195.9">Drawn By:</text>
<text x="259.9" y="193.3">of</text>
<text x="37.9" y="199.7">1</text>
<text x="110.9" y="199.7">2</text>
<text x="184.1" y="199.7">3</text>
<text x="257.1" y="199.7">4</text>
</g>
<g font-size="2.3" fill="#000080">
<text x="42.9" y="15.4">U1</text>
<text x="42.9" y="17.9">LD1117DT33TR</text>
<text x="86.2" y="20.5">R1</text>
<text x="86.2" y="23">1K</text>
<text x="213.1" y="23.3">C1</text>
<text x="157.4" y="28.1">J1</text>
<text x="24.5" y="33.7" transform="rotate(-90 24.5 33.7)">C2</text>
<text x="27.1" y="33.7" transform="rotate(-90 27.1 33.7)">0.1uF</text>
<text x="34.8" y="33.7" transform="rotate(-90 34.8 33.7)">C3</text>
<text x="37.3" y="35.2" transform="rotate(-90 37.3 35.2)">10uF/1206</text>
<text x="72.9" y="33.7" transform="rotate(-90 72.9 33.7)">C4</text>
<text x="75.4" y="33.7" transform="rotate(-90 75.4 33.7)">0.1uF</text>
<text x="85.6" y="33.7" transform="rotate(-90 85.6 33.7)">C5</text>
<text x="87.9" y="34.9" transform="rotate(-90 87.9 34.9)">10uF/1206</text>
<text x="99.6" y="32.9">LED1</text>
<text x="99.6" y="35.4">Red</text>
<text x="198.1" y="34.4">U2</text>
<text x="213.1" y="30.4">0.1uF</text>
<text x="251.7" y="32.4">B1</text>
<text x="180" y="37.5">R2</text>
<text x="180" y="41.5">10R</text>
<text x="251.5" y="43.3">KDT00030ATR</text>
<text x="42.9" y="48.4">U3</text>
<text x="42.9" y="51">LD1117DT33TR</text>
<text x="198.1" y="52.3">OPA2365</text>
<text x="249.7" y="50.7">R3</text>
<text x="249.7" y="53.3">7.5K</text>
<text x="86.2" y="56.1">1K</text>
<text x="229.3" y="55.8">R5</text>
<text x="229.3" y="58.4">10K</text>
<text x="99.6" y="66">LED2</text>
<text x="24.5" y="66.7" transform="rotate(-90 24.5 66.7)">C6</text>
<text x="27.1" y="66.7" transform="rotate(-90 27.1 66.7)">0.1uF</text>
<text x="34.8" y="66.7" transform="rotate(-90 34.8 66.7)">C7</text>
<text x="37.3" y="66.7" transform="rotate(-90 37.3 66.7)">10uF/1206</text>
<text x="72.9" y="66.7" transform="rotate(-90 72.9 66.7)">C8</text>
<text x="75.4" y="66.7" transform="rotate(-90 75.4 66.7)">0.1uF</text>
<text x="85.6" y="66.7" transform="rotate(-90 85.6 66.7)">C9</text>
<text x="88.2" y="66.7" transform="rotate(-90 88.2 66.7)">10uF/1206</text>
<text x="99.6" y="68.5">Red</text>
<text x="229.3" y="71">R6</text>
<text x="220.7" y="73.6">C10</text>
<text x="220.7" y="76.1">10pF</text>
<text x="229.3" y="73.6">3.48K</text>
<text x="17.4" y="84">H1</text>
<text x="42.9" y="83.2">SW1</text>
<text x="63" y="87.5">FU1</text>
<text x="42.9" y="92.4">SS12D10G5</text>
<text x="63" y="93.2">1A</text>
<text x="17.4" y="96.7">2.54mm</text>
<text x="18.2" y="119.3">R10</text>
<text x="50.5" y="117">U4</text>
<text x="55.6" y="117">ESP12K</text>
<text x="114.9" y="116.8">R7</text>
<text x="114.9" y="119.3">10K</text>
<text x="143.4" y="117">H2</text>
<text x="193.7" y="116.8">R8</text>
<text x="193.7" y="119.3">10K 10K</text>
<text x="198.9" y="116.8">R9</text>
<text x="18.2" y="121.9">10K</text>
<text x="37.6" y="121.9">C11</text>
<text x="37.6" y="124.4">0.1uF</text>
<text x="213.3" y="127.2">U5</text>
<text x="243.6" y="127.5">C12</text>
<text x="18.2" y="136.7">KEY2</text>
<text x="114.9" y="134">KEY1</text>
<text x="143.4" y="136.2">Debug</text>
<text x="171.4" y="134.8">J2</text>
<text x="243.6" y="134.6">0.1uF</text>
<text x="213.3" y="142.5">SHT30</text>
<text x="243.6" y="141.7">R11</text>
<text x="171.4" y="145">J3</text>
<text x="243.6" y="145.8">10K</text>
<text x="48" y="185.6">PS:ADC衰减配置为6，测量范围在0-1300mV</text>
</g>
<g font-size="2.3" fill="#800000">
<text x="18.6" y="20.5">5V</text>
<text x="78.8" y="20.5">3.3V</text>
<text x="219.6" y="23">5V</text>
<text x="247.5" y="20.5">5V</text>
<text x="205.8" y="33.1">GND</text>
<text x="147.2" y="38.2">MCU_AIN</text>
<text x="17.6" y="43.3">GND</text>
<text x="78.6" y="43.3">GND</text>
<text x="18.6" y="53.5">5V</text>
<text x="77.3" y="53.5">EX3.3V R4</text>
<text x="190.6" y="58.6">GND</text>
<text x="246.5" y="66.2">GND</text>
<text x="17.6" y="76.4">GND</text>
<text x="78.6" y="76.4">GND</text>
<text x="72" y="84">5V</text>
<text x="226.1" y="86.5">GND</text>
<text x="27.8" y="99.3">GND</text>
<text x="111.9" y="106.9">3.3V</text>
<text x="191.8" y="106.9">EX3.3V</text>
<text x="15.2" y="109.4">3.3V</text>
<text x="22.3" y="118.3">GND</text>
<text x="98.9" y="117">GND</text>
<text x="134.5" y="119.6">GPIO0</text>
<text x="238.9" y="119.6">GND</text>
<text x="25.1" y="125.9">3.3V</text>
<text x="134.5" y="124.7">U0RXD</text>
<text x="134.5" y="122.1">EN</text>
<text x="250.2" y="122.1">EX3.3V</text>
<text x="32.8" y="127.2">GPIO0</text>
<text x="32.8" y="129.7">MCU_OUT1</text>
<text x="134.5" y="127.2">U0TXD</text>
<text x="180.3" y="127.2">SHT_SDA</text>
<text x="32.8" y="132.3">MCU_OUT2</text>
<text x="32.8" y="134.8">MCU_OUT3</text>
<text x="32.8" y="137.4">MCU_OUT4</text>
<text x="132.2" y="137.4">3.3V</text>
<text x="32.8" y="140">MCU_OUT5</text>
<text x="32.8" y="142.5">MCU_OUT6</text>
<text x="126.9" y="140">GND</text>
<text x="180.3" y="140">SHT_SCL</text>
<text x="15" y="147.6">GND</text>
<text x="32.8" y="145">MCU_OUT7</text>
<text x="32.8" y="147.6">MCU_OUT8</text>
<text x="111.7" y="145">GND</text>
<text x="32.8" y="150.1">MCU_AIN</text>
<text x="203.3" y="150.1">GND</text>
<text x="91.7" y="169.1">GND</text>
<text x="60.2" y="178.6" transform="rotate(-90 60.2 178.6)">SHT_SCL 17</text>
<text x="62.7" y="178.6" transform="rotate(-90 62.7 178.6)">SHT_SDA 18</text>
<text x="65.2" y="178.6" transform="rotate(-90 65.2 178.6)">INPUT4</text>
<text x="67.8" y="178.6" transform="rotate(-90 67.8 178.6)">INPUT3</text>
<text x="70.3" y="178.6" transform="rotate(-90 70.3 178.6)">INPUT2</text>
<text x="72.9" y="178.6" transform="rotate(-90 72.9 178.6)">INPUT1</text>
</g>
</svg>
